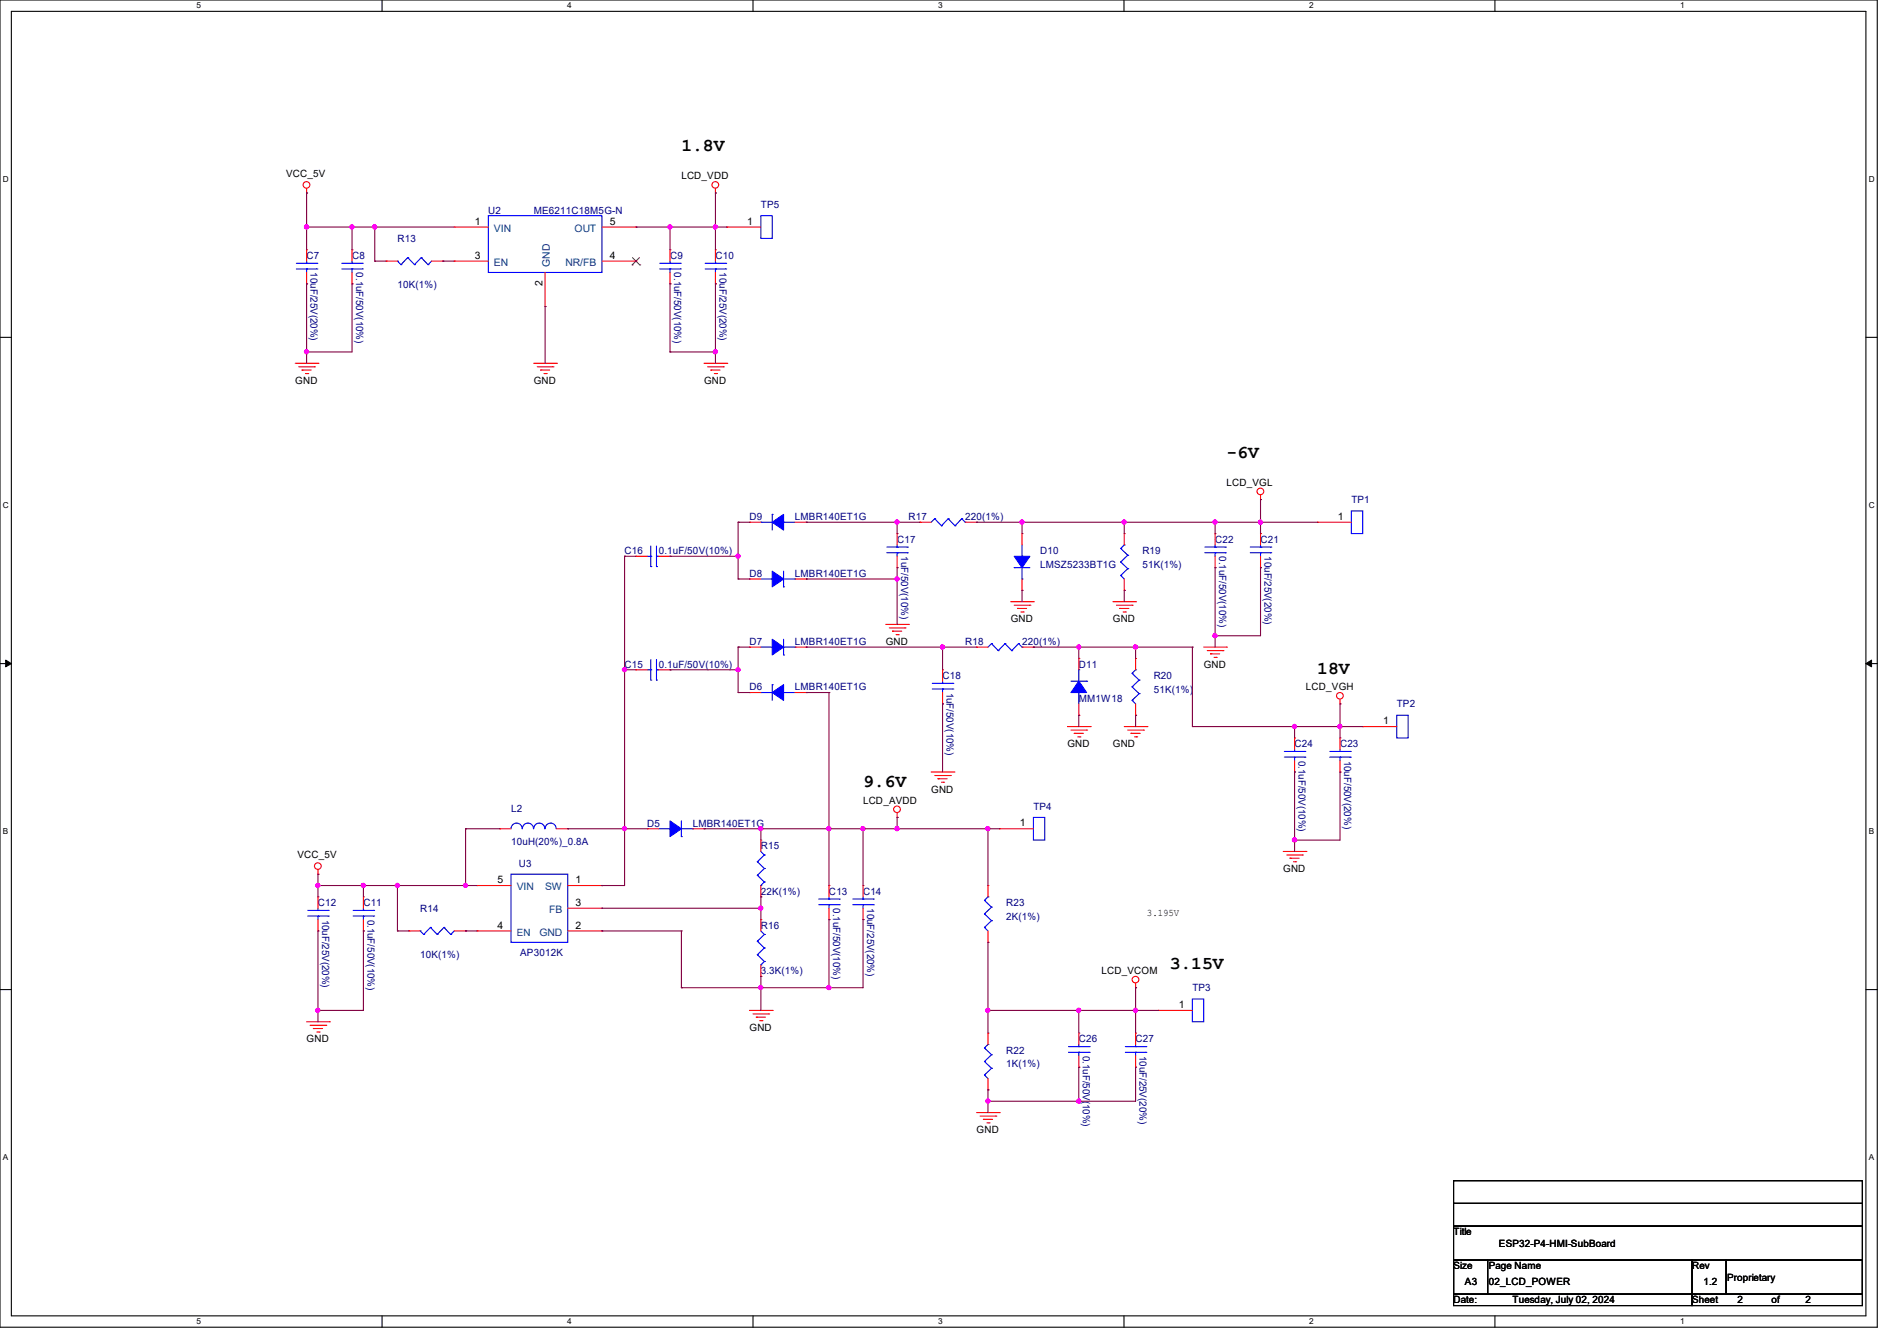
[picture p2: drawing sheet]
<svg xmlns="http://www.w3.org/2000/svg" width="297mm" height="210mm" viewBox="0 0 297 210" stroke-linecap="round" stroke-linejoin="round" font-family="sans-serif">
<path d="M0 0h293.9v207.9h-293.9zM1.8 1.8h290.3v204.3h-290.3z" fill="none" stroke="#000" stroke-width=".17"/>
<g fill="#fff">
<path d="M30.8 .2h.7v1.4h-.7z"/>
<path d="M30.8 206.2h.7v1.4h-.7z"/>
</g>
<path d="M59.8 0v1.8M59.8 206.1v1.8" fill="none" stroke="#000" stroke-width=".17"/>
<g fill="#fff">
<path d="M88.8 .2h.7v1.4h-.7z"/>
<path d="M88.8 206.2h.7v1.4h-.7z"/>
</g>
<path d="M117.9 0v1.8M117.9 206.1v1.8" fill="none" stroke="#000" stroke-width=".17"/>
<g fill="#fff">
<path d="M146.9 .2h.7v1.4h-.7z"/>
<path d="M146.9 206.2h.7v1.4h-.7z"/>
</g>
<path d="M176 0v1.8M176 206.1v1.8" fill="none" stroke="#000" stroke-width=".17"/>
<g fill="#fff">
<path d="M205 .2h.7v1.4h-.7z"/>
<path d="M205 206.2h.7v1.4h-.7z"/>
</g>
<path d="M234.1 0v1.8M234.1 206.1v1.8" fill="none" stroke="#000" stroke-width=".17"/>
<g fill="#fff">
<path d="M263.1 .2h.6v1.4h-.6z"/>
<path d="M263.1 206.2h.6v1.4h-.6z"/>
<path d="M.5 27.3h.9v1.4h-.9z"/>
<path d="M292.6 27.3h.9v1.4h-.9z"/>
<path d="M.5 78.4h.9v1.4h-.9z"/>
<path d="M292.6 78.4h.9v1.4h-.9z"/>
</g>
<path d="M0 52.8h1.8M292.1 52.8h1.8" fill="none" stroke="#000" stroke-width=".17"/>
<g fill="#fff">
<path d="M.5 129.5h.8v1.4h-.8z"/>
<path d="M292.6 129.5h.8v1.4h-.8z"/>
</g>
<path d="M0 103.9h1.8M292.1 103.9h1.8" fill="none" stroke="#000" stroke-width=".17"/>
<path d="M.9 103.4l.9 .5-.9 .5zM292.1 103.9l.9-.5v1z" fill="#000" stroke="#000" stroke-width=".16"/>
<g fill="#fff">
<path d="M.5 180.5h.8v1.4h-.8z"/>
<path d="M292.6 180.5h.8v1.4h-.8z"/>
</g>
<path d="M0 155h1.8M292.1 155h1.8M227.6 188.5h64v3.5h-64zM227.6 192h64v5.4h-64zM227.6 197.4h5.3v5.3h-5.3zM227.6 184.9h64v3.6h-64zM227.6 197.4h64v5.3h-64zM232.9 197.4h32v5.3h-32zM264.9 197.4h5.4v5.3h-5.4zM270.3 197.4h21.3v5.3h-21.3zM227.6 202.7h37.3v1.8h-37.3zM264.9 202.7h26.7v1.8h-26.7z" fill="none" stroke="#000" stroke-width=".17"/>
<g fill="none" stroke="#f00" stroke-width=".17">
<path d="M48 30.2h.1M48 39.1h.1M48 29.5v.7M48 39.1v1.8M55.1 39.1h.1M55.1 39.1v1.8M71.1 35.6h.1M71.1 35.6h5.4M94.2 35.6h5.4M99.6 35.6h.1M104.9 39.1h.1M104.9 39.1v1.8"/>
<path d="M112 30.2h.1M112 39.1h.1M112 29.5v.7M112 39.1v1.8M113.8 35.6h.1M113.8 35.6h5.3M46.2 56.9h3.6M46.8 57.4h2.4M47.3 58h.1M47.3 58h1.4M47.8 58.5h.4M48 44.4h.1"/>
<path d="M48 42.7v1.7M48.2 58.5h.1M49.2 57.4h.1M49.8 56.9h.1M55.1 44.4h.1M55.1 42.7v1.7M60.5 40.9h.1M60.5 40.9h1.7M67.6 40.9h1.7M69.3 40.9h.1M71.1 40.9h.1M71.1 40.9h5.4"/>
<path d="M83.6 56.9h3.5M84.1 57.4h2.5M84.6 58h.1M84.6 58h1.5M85.2 58.5h.3M85.3 48h.1M85.3 42.7v5.3M85.5 58.5h.1M86.6 57.4h.1M87.1 56.9h.1M94.2 40.9h5.4M99.6 40.9h.1"/>
<path d="M104.9 44.4h.1M104.9 42.7v1.7M110.2 56.9h3.6M110.8 57.4h2.4M111.3 58h.1M111.3 58h1.4M111.8 58.5h.4M112 44.4h.1M112 42.7v1.7M112.2 58.5h.1M113.2 57.4h.1M113.8 56.9h.1"/>
<path d="M197.4 78.2h.1M197.4 77.5v.7M99.6 87.1h.1M99.6 87.1h1.7M103.1 87.1h1.8M104.9 87.1h.1M117.3 81.8h.1M117.3 90.7h.1M117.3 81.8h1.8M117.3 90.7h1.8M124.5 81.8h1.7M124.5 90.7h1.7"/>
<path d="M126.2 81.8h.1M126.2 90.7h.1M138.7 97.8h3.5M139.2 98.3h2.5M139.7 98.8h.1M139.7 98.8h1.5M140.3 99.4h.3M140.5 83.6h.1M140.5 88.9h.1M140.5 83.6v1.7M140.5 87.1v1.8M140.6 99.4h.1"/>
<path d="M141.7 98.3h.1M142.2 97.8h.1M144 81.8h.1M144 81.8h1.8M151.1 81.8h1.8M152.9 81.8h.1M158.2 94.2h3.6M158.8 94.8h2.4M159.3 95.3h.1M159.3 95.3h1.4M159.9 95.8h.3M160 83.6h.1"/>
<path d="M160 92.5h.1M160 83.6v1.7M160 90.7v1.8M160.2 95.8h.1M161.2 94.8h.1M161.8 94.2h.1M174.2 94.2h3.6M174.8 94.8h2.4M175.3 95.3h.1M175.3 95.3h1.4M175.9 95.8h.3M176 92.5h.1"/>
<path d="M176 83.6h.1M176 83.6v1.7M176 90.7v1.8M176.2 95.8h.1M177.2 94.8h.1M177.8 94.2h.1M190.2 83.6h.1M190.2 88.9h.1M190.2 83.6v1.7M190.2 87.1v1.8M197.4 83.6h.1M197.4 88.9h.1"/>
<path d="M197.4 83.6v1.7M197.4 87.1v1.8M206.2 81.8h.1M206.2 81.8h5.4M99.6 104.9h.1M99.6 104.9h1.7M103.1 104.9h1.8M104.9 104.9h.1M117.3 108.5h.1M117.3 101.3h.1M117.3 101.3h1.8M117.3 108.5h1.8"/>
<path d="M124.5 101.3h1.7M124.5 108.5h1.7M126.2 108.5h.1M126.2 101.3h.1M147.6 104.9h.1M147.6 110.2h.1M147.6 104.9v1.8M147.6 108.5v1.7M152.9 101.3h.1M152.9 101.3h1.8M160 101.3h1.8M161.8 101.3h.1"/>
<path d="M167.1 113.8h3.6M167.7 114.3h2.4M168.2 114.9h.1M168.2 114.9h1.4M168.7 115.4h.4M168.9 112h.1M168.9 103.1h.1M168.9 103.1v1.8M168.9 110.2v1.8M169.1 115.4h.1M170.1 114.3h.1M170.7 113.8h.1"/>
<path d="M176 113.8h3.6M176.6 114.3h2.4M177.1 114.9h.1M177.1 114.9h1.4M177.6 115.4h.4M177.8 112h.1M177.8 103.1h.1M177.8 103.1v1.8M177.8 110.2v1.8M178 115.4h.1M179 114.3h.1M179.6 113.8h.1"/>
<path d="M188.5 101.3h3.5M189 101.9h2.5M189.5 102.4h.1M189.5 102.4h1.5M190.1 103h.3M190.4 103h.1M191.5 101.9h.1M192 101.3h.1M202.7 115.6h.1M202.7 115.6v1.7M202.7 119.1v1.8M209.8 110.2h.1"/>
<path d="M209.8 115.6h.1M209.8 109.5v.7M209.8 115.6v1.7M209.8 119.1v1.8M213.4 113.8h.1M213.4 113.8h5.3M49.8 136.9h.1M49.8 136.2v.7M74.7 138.7h.1M74.7 138.7h5.3M78.2 129.8h.1M78.2 129.8h1.8"/>
<path d="M87.1 129.8h1.8M88.9 129.8h.1M88.9 138.7h5.3M94.2 138.7h.1M101.3 129.8h.1M101.3 129.8h1.8M108.5 129.8h1.7M110.2 129.8h.1M119.1 131.6h.1M119.1 131.6v1.7M119.1 138.7v1.8M129.8 138.7h.1"/>
<path d="M129.8 138.7v1.8M135.1 138.7h.1M135.1 138.7v1.8M140.5 128h.1M140.5 127.3v.7M145.8 120.9h3.6M146.3 121.5h2.5M146.9 122h.1M146.9 122h1.4M147.4 122.5h.3M147.7 122.5h.1M148.8 121.5h.1"/>
<path d="M149.4 120.9h.1M154.7 138.7h.1M154.7 138.7v1.8M156.5 129.8h.1M156.5 129.8h5.3M200.9 133.3h3.6M201.5 133.9h2.4M202 134.4h.1M202 134.4h1.4M202.5 135h.4M202.7 120.9h.1M202.9 135h.1"/>
<path d="M203.9 133.9h.1M204.5 133.3h.1M209.8 120.9h.1M49.8 140.5h.1M49.8 145.8h.1M49.8 140.5v1.7M49.8 144v1.8M56.9 140.5h.1M56.9 145.8h.1M56.9 140.5v1.7M56.9 144v1.8M64 145.8h.1"/>
<path d="M64 145.8h1.8M71.1 145.8h1.8M72.9 145.8h.1M74.7 145.8h.1M74.7 145.8h5.3M88.9 145.8h5.3M88.9 142.2h5.3M94.2 145.8h.1M94.2 142.2h.1M117.3 158.2h3.6M117.9 158.8h2.5M118.4 159.3h.1"/>
<path d="M118.4 159.3h1.4M119 159.9h.3M119.1 140.5h.1M119.1 144h.1M119.1 152.9h.1M119.1 144v1.8M119.1 151.1v1.8M119.3 159.9h.1M120.4 158.8h.1M120.9 158.2h.1M129.8 144h.1M129.8 142.2v1.8"/>
<path d="M135.1 144h.1M135.1 142.2v1.8M154.7 147.6h.1M154.7 145.8v1.8M177.8 154.7h.1M177.8 154v.7M181.4 158.2h.1M181.4 158.2h5.3M48 160h3.6M48.6 160.6h2.4M49.1 161.1h.1M49.1 161.1h1.4"/>
<path d="M49.6 161.6h.4M50 161.6h.1M51 160.6h.1M51.6 160h.1M152.9 174.2h3.6M153.5 174.8h2.4M154 175.3h.1M154 175.3h1.4M154.5 175.9h.4M154.7 170.7h.1M154.7 161.8h.1M154.7 161.8v1.8"/>
<path d="M154.7 168.9v1.8M154.9 175.9h.1M155.9 174.8h.1M156.5 174.2h.1M168.9 161.8h.1M168.9 167.1h.1M168.9 161.8v1.8M168.9 165.4v1.7M177.8 161.8h.1M177.8 167.1h.1M177.8 161.8v1.8M177.8 165.4v1.7"/>
<circle cx="48" cy="29" r=".52"/>
<circle cx="112" cy="29" r=".52"/>
<circle cx="197.3" cy="77" r=".52"/>
<circle cx="209.8" cy="109" r=".52"/>
<circle cx="49.8" cy="135.6" r=".52"/>
<circle cx="140.5" cy="126.7" r=".52"/>
<circle cx="177.8" cy="153.4" r=".52"/>
</g>
<g fill="none" stroke="#00f" stroke-width=".17">
<path d="M76.5 33.8h17.7v8.9h-17.7zM119.1 33.8h1.8v3.5h-1.8zM46.4 42.1h3.2M46.4 41.2h3.2M48 41.2h.1M48 42.1h.1M48 40.9v.3M48 42.1v.6M49.6 42.1h.1M49.6 41.2h.1M53.5 42.1h3.2M53.5 41.2h3.2"/>
<path d="M55.1 41.2h.1M55.1 42.1h.1M55.1 40.9v.3M55.1 42.1v.6M56.7 42.1h.1M56.7 41.2h.1M62.2 40.9h.1M62.2 40.9l.6 .5M62.8 41.4h.1M63.8 40.3h.1M63.8 40.3l1.1 1.1M63.8 40.3l-1 1.1"/>
<path d="M64.9 41.4h.1M66 40.3h.1M66 40.3l1 1.1M66 40.3l-1.1 1.1M67 41.4h.1M67.6 40.9l-.6 .5M103.3 42.1h3.2M103.3 41.2h3.2M104.9 41.2h.1M104.9 42.1h.1M104.9 40.9v.3M104.9 42.1v.6"/>
<path d="M106.5 42.1h.1M106.5 41.2h.1M110.4 42.1h3.2M110.4 41.2h3.2M112 41.2h.1M112 42.1h.1M112 40.9v.3M112 42.1v.6M113.6 42.1h.1M113.6 41.2h.1M101.3 87.1h.6M101.9 88.7h.1"/>
<path d="M101.9 87.1h.1M101.9 85.5v3.2M102.8 87.1h.1M102.8 88.7h.1M102.8 85.5v3.2M102.8 87.1h.3M119.1 81.8h.1M119.1 81.8h1.8M119.1 90.7h1.8M120.9 80.6h.1M120.9 90.7h.1M120.9 80.6v2.4"/>
<path d="M122.7 81.8h.1M122.7 91.9h.1M122.7 81.8h1.8M122.7 89.5v2.4M122.7 90.7h1.8M124.5 90.7h.1M138.9 86.6h3.2M138.9 85.7h3.2M140.5 85.7h.1M140.5 86.6h.1M140.5 85.3v.4M140.5 86.6v.5"/>
<path d="M142.1 86.6h.1M142.1 85.7h.1M146.3 81.2h.1M146.3 81.2l-.5 .6M146.3 81.2l1.1 1.1M147.4 82.3h.1M148.5 81.2h.1M148.5 81.2l-1.1 1.1M148.5 81.2l1 1.1M149.5 82.3h.1M150.6 81.2h.1M150.6 81.2l-1.1 1.1"/>
<path d="M150.6 81.2l.5 .6M151.1 81.8h.1M158.8 88.9h.1M158.8 88.9h2.4M160 87.1h.1M160 90.7h.1M160 85.3v1.8M160 88.9v1.8M175.5 90.1h.1M175.5 88h.1M175.5 85.9h.1M175.5 90.1l.5 .6"/>
<path d="M175.5 88l1.1 1.1M175.5 85.9l1.1 1.1M176 85.3h.1M176 85.3l-.5 .6M176.6 89.1h.1M176.6 87h.1M176.6 89.1l-1.1 1M176.6 87l-1.1 1M188.6 86.6h3.3M188.6 85.7h3.3M190.2 85.7h.1M190.2 86.6h.1"/>
<path d="M190.2 85.3v.4M190.2 86.6v.5M191.9 86.6h.1M191.9 85.7h.1M195.7 86.6h3.3M195.7 85.7h3.3M197.4 85.7h.1M197.4 86.6h.1M197.4 85.3v.4M197.4 86.6v.5M199 86.6h.1M199 85.7h.1"/>
<path d="M211.6 80h1.8v3.6h-1.8zM101.3 104.9h.6M101.9 106.5h.1M101.9 104.9h.1M101.9 103.3v3.2M102.8 104.9h.1M102.8 106.5h.1M102.8 104.9h.3M102.8 103.3v3.2M119.1 108.5h.1M119.1 108.5h1.8M119.1 101.3h1.8"/>
<path d="M120.9 107.2h.1M120.9 101.3h.1M120.9 107.2v2.5M122.7 108.5h.1M122.7 102.6h.1M122.7 108.5h1.8M122.7 100.1v2.5M122.7 101.3h1.8M124.5 101.3h.1M146 107.9h3.2M146 107h3.2M147.6 107h.1"/>
<path d="M147.6 107.9h.1M147.6 106.7v.3M147.6 107.9v.6M149.2 107.9h.1M149.2 107h.1M155.2 100.8h.1M155.2 100.8l-.5 .5M155.2 100.8l1.1 1.1M156.3 101.9h.1M157.4 100.8h.1M157.4 100.8l-1.1 1.1M157.4 100.8l1 1.1"/>
<path d="M158.4 101.9h.1M159.5 100.8h.1M159.5 100.8l-1.1 1.1M159.5 100.8l.5 .5M160 101.3h.1M167.7 106.7h2.4M168.9 108.5h.1M168.9 104.9h.1M168.9 104.9v1.8M168.9 108.5v1.7M170.1 106.7h.1M177.2 109.7h.1"/>
<path d="M177.2 107.6h.1M177.2 105.5h.1M177.2 109.7l.6 .5M177.2 107.6l1.2 1M177.2 105.5l1.2 1M177.8 104.9h.1M177.8 104.9l-.6 .6M178.4 108.6h.1M178.4 106.5h.1M178.4 108.6l-1.2 1.1M178.4 106.5l-1.2 1.1M201.1 118.6h3.2"/>
<path d="M201.1 117.7h3.2M202.7 117.7h.1M202.7 118.6h.1M202.7 117.3v.4M202.7 118.6v.5M204.3 118.6h.1M204.3 117.7h.1M208.2 118.6h3.2M208.2 117.7h3.2M209.8 117.7h.1M209.8 118.6h.1M209.8 117.3v.4"/>
<path d="M209.8 118.6v.5M211.4 118.6h.1M211.4 117.7h.1M218.7 112h1.8v3.6h-1.8zM80 136.9h8.9v10.7h-8.9zM81.7 129.8a.87 .87 0 0 0-.8-.9 .87 .87 0 0 0-.9 .9M83.5 129.8a.87 .87 0 0 0-.8-.9 .87 .87 0 0 0-.9 .9M85.3 129.8a.87 .87 0 0 0-.9-.9 .87 .87 0 0 0-.8 .9M87.1 129.8a.87 .87 0 0 0-.9-.9 .87 .87 0 0 0-.9 .9M103.1 129.8h1.8M104.9 129.8h.1M106.7 131h.1"/>
<path d="M106.7 128.6v2.4M106.7 129.8h1.8M108.5 129.8h.1M118.6 135h.1M118.6 137.1h.1M118.6 135l1.1 1M118.6 137.1l1.1 1M119.1 138.7h.1M119.1 133.3l.6 .6M119.7 133.9h.1M119.7 136h.1M119.7 138.1h.1"/>
<path d="M119.7 133.9l-1.1 1.1M119.7 136l-1.1 1.1M119.7 138.1l-.6 .6M161.8 128h1.8v3.6h-1.8zM48.2 143.5h3.2M48.2 142.6h3.2M49.8 142.6h.1M49.8 143.5h.1M49.8 142.2v.4M49.8 143.5v.5M51.4 143.5h.1M51.4 142.6h.1"/>
<path d="M55.3 143.5h3.2M55.3 142.6h3.2M56.9 142.6h.1M56.9 143.5h.1M56.9 142.2v.4M56.9 143.5v.5M58.5 143.5h.1M58.5 142.6h.1M65.8 145.8h.1M65.8 145.8l.5 .5M66.3 146.3h.1M67.4 145.2h.1"/>
<path d="M67.4 145.2l1.1 1.1M67.4 145.2l-1.1 1.1M68.5 146.3h.1M69.5 145.2h.1M69.5 145.2l1.1 1.1M69.5 145.2l-1 1.1M70.6 146.3h.1M71.1 145.8l-.5 .5M118.6 147.4h.1M118.6 149.5h.1M118.6 147.4l1.1 1.1M118.6 149.5l1.1 1.1"/>
<path d="M119.1 151.1h.1M119.1 145.8l.6 .5M119.7 146.3h.1M119.7 148.5h.1M119.7 150.6h.1M119.7 146.3l-1.1 1.1M119.7 148.5l-1.1 1M119.7 150.6l-.6 .5M128.2 141.7h3.2M128.2 140.8h3.2M129.8 140.8h.1M129.8 141.7h.1"/>
<path d="M129.8 140.5v.3M129.8 141.7v.5M131.4 141.7h.1M131.4 140.8h.1M133.5 141.7h3.2M133.5 140.8h3.2M135.1 140.8h.1M135.1 141.7h.1M135.1 140.5v.3M135.1 141.7v.5M136.7 141.7h.1M136.7 140.8h.1"/>
<path d="M154.1 145.2h.1M154.1 143.1h.1M154.1 141h.1M154.1 145.2l.6 .6M154.1 143.1l1.1 1.1M154.1 141l1.1 1.1M154.7 140.5h.1M154.7 140.5l-.6 .5M155.2 144.2h.1M155.2 142.1h.1M155.2 144.2l-1.1 1M155.2 142.1l-1.1 1"/>
<path d="M186.7 156.5h1.8v3.5h-1.8zM154.1 168.4h.1M154.1 166.2h.1M154.1 164.1h.1M154.1 168.4l.6 .5M154.1 166.2l1.1 1.1M154.1 164.1l1.1 1.1M154.7 163.6h.1M154.7 163.6l-.6 .5M155.2 167.3h.1M155.2 165.2h.1M155.2 167.3l-1.1 1.1"/>
<path d="M155.2 165.2l-1.1 1M167.3 164.8h3.2M167.3 163.9h3.2M168.9 163.9h.1M168.9 164.8h.1M168.9 163.6v.3M168.9 164.8v.6M170.5 164.8h.1M170.5 163.9h.1M176.2 164.8h3.2M176.2 163.9h3.2M177.8 163.9h.1"/>
<path d="M177.8 164.8h.1M177.8 163.6v.3M177.8 164.8v.6M179.4 164.8h.1M179.4 163.9h.1"/>
</g>
<g fill="#00f" stroke="#00f" stroke-width=".17">
<path d="M120.9 108.5l1.8-1.3v2.5z" fill-rule="evenodd"/>
<path d="M168.9 106.7l1.2 1.8h-2.4z" fill-rule="evenodd"/>
<path d="M120.9 81.8l1.8-1.2v2.4z" fill-rule="evenodd"/>
<path d="M158.8 87.1h2.4l-1.2 1.8z" fill-rule="evenodd"/>
<path d="M104.9 128.6l1.8 1.2-1.8 1.2z" fill-rule="evenodd"/>
<path d="M120.9 89.5l1.8 1.2-1.8 1.2z" fill-rule="evenodd"/>
<path d="M120.9 100.1l1.8 1.2-1.8 1.3z" fill-rule="evenodd"/>
</g>
<path d="M99 41.5h.1M99 40.3l1.2 1.2M100.1 40.3l-1.1 1.2M100.2 41.5h.1" fill="none" stroke="#804000" stroke-width=".16"/>
<g fill="none" stroke="#800040" stroke-width=".17">
<path d="M48 30.2h.1M48 35.6h.1M48 35.6h23.1M48 30.2v8.9M55.1 35.6h.1M55.1 35.6v3.5M58.7 35.6h.1M58.7 35.6v5.3M99.6 35.6h.1M99.6 35.6h14.2M104.9 35.6h.1M104.9 35.6v3.5"/>
<path d="M112 35.6h.1M112 30.2h.1M112 30.2v8.9M48 44.4h.1M48 55.1h.1M48 44.4v12.5M55.1 44.4h.1M55.1 44.4v10.7h-7.1M58.7 40.9h.1M58.7 40.9h1.8M69.3 40.9h.1M69.3 40.9h1.8"/>
<path d="M85.3 48h.1M85.3 48v8.9M104.9 44.4h.1M104.9 55.1h.1M104.9 44.4v10.7M104.9 55.1h7.1M112 44.4h.1M112 55.1h.1M112 44.4v12.5M197.4 78.2h.1M197.4 78.2v5.4M97.8 87.1h.1"/>
<path d="M97.8 87.1v51.6h-3.6M97.8 87.1h1.8M104.9 87.1h.1M104.9 87.1h10.7M115.6 87.1h.1M115.6 90.7h.1M115.6 81.8h.1M115.6 81.8v8.9M115.6 90.7h1.7M115.6 81.8h1.7M126.2 90.7h.1M126.2 81.8h.1"/>
<path d="M126.2 90.7h14.3M126.2 81.8h17.8M140.5 88.9h.1M140.5 90.7h.1M140.5 81.8h.1M140.5 81.8v1.8M140.5 88.9v8.9M152.9 81.8h.1M152.9 81.8h53.3M160 81.8h.1M160 92.5h.1M160 81.8v1.8"/>
<path d="M160 92.5v1.7M176 81.8h.1M176 92.5h.1M176 81.8v1.8M176 92.5v1.7M190.2 88.9h.1M190.2 99.6h.1M190.2 81.8h.1M190.2 81.8v1.8M190.2 88.9v12.4M197.4 88.9h.1M197.4 81.8h.1"/>
<path d="M197.4 88.9v10.7h-7.2M97.8 104.9h.1M97.8 104.9h1.8M104.9 104.9h.1M104.9 104.9h10.7M115.6 101.3h.1M115.6 104.9h.1M115.6 108.5h.1M115.6 101.3v7.2M115.6 101.3h1.7M115.6 108.5h1.7M126.2 108.5h.1"/>
<path d="M126.2 101.3h.1M126.2 101.3h26.7M126.2 108.5h3.6M129.8 108.5h.1M129.8 108.5v30.2M147.6 110.2h.1M147.6 101.3h.1M147.6 101.3v3.6M147.6 110.2v10.7M161.8 101.3h.1M161.8 101.3h24.9M168.9 101.3h.1"/>
<path d="M168.9 112h.1M168.9 101.3v1.8M168.9 112v1.8M177.8 112h.1M177.8 101.3h.1M177.8 101.3v1.8M177.8 112v1.8M186.7 113.8h.1M186.7 101.3h.1M186.7 113.8h26.7M186.7 101.3v12.5M202.7 113.8h.1"/>
<path d="M202.7 113.8v1.8M209.8 113.8h.1M209.8 110.2h.1M209.8 110.2v5.4M49.8 136.9h.1M49.8 138.7h.1M49.8 136.9v3.6M49.8 138.7h24.9M56.9 138.7h.1M56.9 138.7v1.8M62.2 138.7h.1M62.2 138.7v7.1"/>
<path d="M72.9 129.8h.1M72.9 138.7h.1M72.9 129.8v8.9M72.9 129.8h5.3M88.9 129.8h.1M88.9 129.8h12.4M94.2 138.7h.1M97.8 129.8h.1M110.2 129.8h.1M110.2 129.8h46.3M119.1 129.8h.1M119.1 129.8v1.8"/>
<path d="M129.8 129.8h.1M135.1 129.8h.1M135.1 129.8v8.9M140.5 128h.1M140.5 128v1.8M154.7 129.8h.1M154.7 129.8v8.9M202.7 120.9h.1M202.7 131.6h.1M202.7 120.9v12.4M209.8 120.9h.1M209.8 120.9v10.7h-7.1"/>
<path d="M49.8 145.8h.1M49.8 158.2h.1M49.8 145.8v14.2M56.9 145.8h.1M56.9 145.8v12.4h-7.1M62.2 145.8h.1M62.2 145.8h1.8M72.9 145.8h.1M72.9 145.8h1.8M94.2 142.2h.1M94.2 145.8h.1M94.2 145.8h12.5"/>
<path d="M94.2 142.2h24.9M106.7 145.8h.1M106.7 154.7h.1M106.7 145.8v8.9M119.1 140.5h.1M119.1 152.9h.1M119.1 142.2h.1M119.1 154.7h.1M119.1 140.5v3.5M119.1 152.9v5.3M129.8 144h.1M129.8 154.7h.1"/>
<path d="M129.8 144v10.7M135.1 144h.1M135.1 144v10.7h-28.4M154.7 158.2h.1M154.7 147.6h.1M154.7 158.2h26.7M154.7 147.6v14.2M168.9 158.2h.1M168.9 158.2v3.6M177.8 154.7h.1M177.8 158.2h.1M177.8 154.7v7.1"/>
<path d="M154.7 170.7h.1M154.7 172.5h.1M154.7 170.7v3.5M168.9 167.1h.1M168.9 172.5h.1M168.9 167.1v5.4M177.8 167.1h.1M177.8 167.1v5.4h-23.1"/>
</g>
<g fill="#f0f" stroke="#f0f" stroke-width=".17">
<circle cx="58.7" cy="35.5" r=".32"/>
<circle cx="48" cy="35.5" r=".32"/>
<circle cx="55.1" cy="35.5" r=".32"/>
<circle cx="112" cy="35.5" r=".32"/>
<circle cx="104.9" cy="35.5" r=".32"/>
<circle cx="112" cy="55.1" r=".32"/>
<circle cx="48" cy="55.1" r=".32"/>
<circle cx="49.8" cy="158.2" r=".32"/>
<circle cx="56.9" cy="138.7" r=".32"/>
<circle cx="49.8" cy="138.7" r=".32"/>
<circle cx="62.2" cy="138.7" r=".32"/>
<circle cx="72.9" cy="138.7" r=".32"/>
<circle cx="119.1" cy="129.8" r=".32"/>
<circle cx="119.1" cy="142.2" r=".32"/>
<circle cx="119.1" cy="154.7" r=".32"/>
<circle cx="129.8" cy="129.8" r=".32"/>
<circle cx="129.8" cy="154.7" r=".32"/>
<circle cx="135.1" cy="129.8" r=".32"/>
<circle cx="97.8" cy="129.8" r=".32"/>
<circle cx="97.8" cy="104.9" r=".32"/>
<circle cx="115.5" cy="87.1" r=".32"/>
<circle cx="115.5" cy="104.9" r=".32"/>
<circle cx="140.4" cy="90.7" r=".32"/>
<circle cx="140.4" cy="81.8" r=".32"/>
<circle cx="147.6" cy="101.3" r=".32"/>
<circle cx="168.9" cy="101.3" r=".32"/>
<circle cx="160" cy="81.8" r=".32"/>
<circle cx="190.2" cy="99.5" r=".32"/>
<circle cx="190.2" cy="81.8" r=".32"/>
<circle cx="176" cy="81.8" r=".32"/>
<circle cx="197.3" cy="81.8" r=".32"/>
<circle cx="209.8" cy="113.8" r=".32"/>
<circle cx="202.7" cy="113.8" r=".32"/>
<circle cx="202.7" cy="131.6" r=".32"/>
<circle cx="177.8" cy="101.3" r=".32"/>
<circle cx="140.4" cy="129.8" r=".32"/>
<circle cx="154.7" cy="129.8" r=".32"/>
<circle cx="177.8" cy="158.2" r=".32"/>
<circle cx="154.7" cy="158.2" r=".32"/>
<circle cx="168.9" cy="158.2" r=".32"/>
<circle cx="168.9" cy="172.4" r=".32"/>
<circle cx="154.7" cy="172.4" r=".32"/>
</g>
<g font-size="2.8">
<text x="106.7" y="23.7">1.8V</text>
<text x="192" y="71.7">-6V</text>
<text x="206.2" y="105.5">18V</text>
<text x="135.1" y="123.3">9.6V</text>
<text x="183.1" y="151.7">3.15V</text>
</g>
<g font-size="1.6">
<text x="44.8" y="27.8">VCC_5V</text>
<text x="106.7" y="28.1">LCD_VDD</text>
<text x="74.3" y="35.2">1</text>
<text x="95.5" y="35.2">5</text>
<text x="117" y="35.2">1</text>
<text x="74.3" y="40.5">3</text>
<text x="95.5" y="40.5">4</text>
<text x="85" y="44.8" transform="rotate(-90 85 44.8)">2</text>
<text x="46.2" y="60.1">GND</text>
<text x="83.6" y="60.1">GND</text>
<text x="110.2" y="60.1">GND</text>
<text x="192" y="76.1">LCD_VGL</text>
<text x="209.5" y="81.4">1</text>
<text x="138.7" y="101">GND</text>
<text x="158.2" y="97.4">GND</text>
<text x="174.2" y="97.4">GND</text>
<text x="188.5" y="104.6">GND</text>
<text x="204.5" y="108.1">LCD_VGH</text>
<text x="216.6" y="113.4">1</text>
<text x="167.1" y="117">GND</text>
<text x="174.2" y="117">GND</text>
<text x="135.1" y="125.9">LCD_AVDD</text>
<text x="145.8" y="124.1">GND</text>
<text x="159.7" y="129.4">1</text>
<text x="46.6" y="134.4">VCC_5V</text>
<text x="200.9" y="136.6">GND</text>
<text x="77.9" y="138.3">5</text>
<text x="90.1" y="138.3">1</text>
<text x="90.1" y="141.9">3</text>
<text x="179.6" y="143.5">3.195V</text>
<text x="77.9" y="145.4">4</text>
<text x="90.1" y="145.4">2</text>
<text x="172.5" y="152.6">LCD_VCOM</text>
<text x="117.3" y="161.5">GND</text>
<text x="184.6" y="157.9">1</text>
<text x="48" y="163.2">GND</text>
<text x="152.9" y="177.5">GND</text>
<text x="227.6" y="193.5">Title</text>
<text x="234.7" y="195.2">ESP32-P4-HMI-SubBoard</text>
<text x="227.6" y="198.8">Size</text>
<text x="229.4" y="201.3">A3</text>
<text x="233.1" y="201.3">02_LCD_POWER</text>
<text x="233.1" y="198.8">Page Name</text>
<text x="264.9" y="198.8">Rev</text>
<text x="266.7" y="201.3">1.2</text>
<text x="270.4" y="200.6">Proprietary</text>
<text x="227.6" y="204.1">Date:</text>
<text x="236.8" y="204.1">Tuesday, July 02, 2024</text>
<text x="264.9" y="204.1">Sheet</text>
<text x="272" y="204.1">2</text>
<text x="277.4" y="204.1">of</text>
<text x="282.7" y="204.1">2</text>
</g>
<g font-size="1.6" fill="#000080">
<text x="76.5" y="33.4">U2</text>
<text x="83.6" y="33.4">ME6211C18M5G-N</text>
<text x="119.1" y="32.6">TP5</text>
<text x="48" y="40.6">C7</text>
<text x="55.1" y="40.6">C8</text>
<text x="62.2" y="37.9">R13</text>
<text x="104.9" y="40.6">C9</text>
<text x="112" y="40.6">C10</text>
<text x="48.6" y="42.7" transform="rotate(90 48.6 42.7)">10uF/25V(20%)</text>
<text x="55.8" y="42.7" transform="rotate(90 55.8 42.7)">0.1uF/50V(10%)</text>
<text x="62.2" y="45.2">10K(1%)</text>
<text x="105.5" y="42.7" transform="rotate(90 105.5 42.7)">0.1uF/50V(10%)</text>
<text x="112.6" y="42.7" transform="rotate(90 112.6 42.7)">10uF/25V(20%)</text>
<text x="117.3" y="81.4">D9</text>
<text x="124.5" y="81.4">LMBR140ET1G</text>
<text x="142.2" y="81.4">R17</text>
<text x="151.1" y="81.4">220(1%)</text>
<text x="211.6" y="78.8">TP1</text>
<text x="97.8" y="86.8">C16</text>
<text x="103.1" y="86.8">0.1uF/50V(10%)</text>
<text x="140.5" y="85">C17</text>
<text x="141.1" y="87.1" transform="rotate(90 141.1 87.1)">1uF/50V(10%)</text>
<text x="162.9" y="86.8">D10</text>
<text x="162.9" y="88.9">LMSZ5233BT1G</text>
<text x="178.9" y="86.8">R19</text>
<text x="178.9" y="88.9">51K(1%)</text>
<text x="190.2" y="85">C22</text>
<text x="190.9" y="87.1" transform="rotate(90 190.9 87.1)">0.1uF/50V(10%)</text>
<text x="197.4" y="85">C21</text>
<text x="198" y="87.1" transform="rotate(90 198 87.1)">10uF/25V(20%)</text>
<text x="117.3" y="90.3">D8</text>
<text x="124.5" y="90.3">LMBR140ET1G</text>
<text x="117.3" y="101">D7</text>
<text x="124.5" y="101">LMBR140ET1G</text>
<text x="151.1" y="101">R18</text>
<text x="160" y="101">220(1%)</text>
<text x="97.8" y="104.6">C15</text>
<text x="103.1" y="104.6">0.1uF/50V(10%)</text>
<text x="147.6" y="106.3">C18</text>
<text x="168.9" y="104.6">D11</text>
<text x="180.6" y="106.3">R20</text>
<text x="117.3" y="108.1">D6</text>
<text x="124.5" y="108.1">LMBR140ET1G</text>
<text x="148.2" y="108.5" transform="rotate(90 148.2 108.5)">1uF/50V(10%)</text>
<text x="168.9" y="109.9">MM1W18</text>
<text x="180.6" y="108.5">51K(1%)</text>
<text x="218.7" y="110.8">TP2</text>
<text x="202.7" y="117">C24</text>
<text x="203.3" y="119.1" transform="rotate(90 203.3 119.1)">0.1uF/50V(10%)</text>
<text x="209.8" y="117">C23</text>
<text x="210.4" y="119.1" transform="rotate(90 210.4 119.1)">10uF/50V(20%)</text>
<text x="80" y="127.1">L2</text>
<text x="101.3" y="129.5">D5</text>
<text x="108.5" y="129.5">LMBR140ET1G</text>
<text x="161.8" y="126.8">TP4</text>
<text x="80" y="132.3">10uH(20%)_0.8A</text>
<text x="81.2" y="135.8">U3</text>
<text x="119.1" y="133">R15</text>
<text x="49.8" y="141.9">C12</text>
<text x="56.9" y="141.9">C11</text>
<text x="65.8" y="142.8">R14</text>
<text x="119.1" y="140.1">22K(1%)</text>
<text x="129.8" y="140.1">C13</text>
<text x="130.4" y="142.2" transform="rotate(90 130.4 142.2)">0.1uF/50V(10%)</text>
<text x="135.1" y="140.1">C14</text>
<text x="135.8" y="142.2" transform="rotate(90 135.8 142.2)">10uF/25V(20%)</text>
<text x="157.5" y="141.9">R23</text>
<text x="50.4" y="144" transform="rotate(90 50.4 144)">10uF/25V(20%)</text>
<text x="57.5" y="144" transform="rotate(90 57.5 144)">0.1uF/50V(10%)</text>
<text x="81.4" y="149.7">AP3012K</text>
<text x="119.1" y="145.5">R16</text>
<text x="157.5" y="144">2K(1%)</text>
<text x="65.8" y="150.1">10K(1%)</text>
<text x="119.1" y="152.6">3.3K(1%)</text>
<text x="186.7" y="155.2">TP3</text>
<text x="157.5" y="165">R22</text>
<text x="157.5" y="167.1">1K(1%)</text>
<text x="168.9" y="163.2">C26</text>
<text x="169.5" y="165.4" transform="rotate(90 169.5 165.4)">0.1uF/50V(10%)</text>
<text x="177.8" y="163.2">C27</text>
<text x="178.4" y="165.4" transform="rotate(90 178.4 165.4)">10uF/25V(20%)</text>
</g>
<g font-size="1.6" fill="#004080">
<text x="77.3" y="41.6">EN</text>
<text x="77.3" y="36.3">VIN</text>
<text x="86.1" y="41.8" transform="rotate(-90 86.1 41.8)">GND</text>
<text x="88.6" y="41.6">NR/FB</text>
<text x="90" y="36.3">OUT</text>
<text x="80.9" y="139.4">VIN</text>
<text x="85.3" y="139.4">SW</text>
<text x="86" y="143">FB</text>
<text x="80.9" y="146.5">EN</text>
<text x="84.5" y="146.5">GND</text>
</g>
<g font-size="1.3">
<text x="30.8" y="1.3">5</text>
<text x="88.8" y="1.3">4</text>
<text x="146.9" y="1.3">3</text>
<text x="205" y="1.3">2</text>
<text x="263.1" y="1.3">1</text>
<text x=".5" y="28.4">D</text>
<text x="292.6" y="28.4">D</text>
<text x=".5" y="79.5">C</text>
<text x="292.6" y="79.5">C</text>
<text x=".5" y="130.6">B</text>
<text x="292.6" y="130.6">B</text>
<text x=".5" y="181.7">A</text>
<text x="292.6" y="181.7">A</text>
<text x="30.8" y="207.4">5</text>
<text x="88.8" y="207.4">4</text>
<text x="146.9" y="207.4">3</text>
<text x="205" y="207.4">2</text>
<text x="263.1" y="207.4">1</text>
</g>
</svg>
